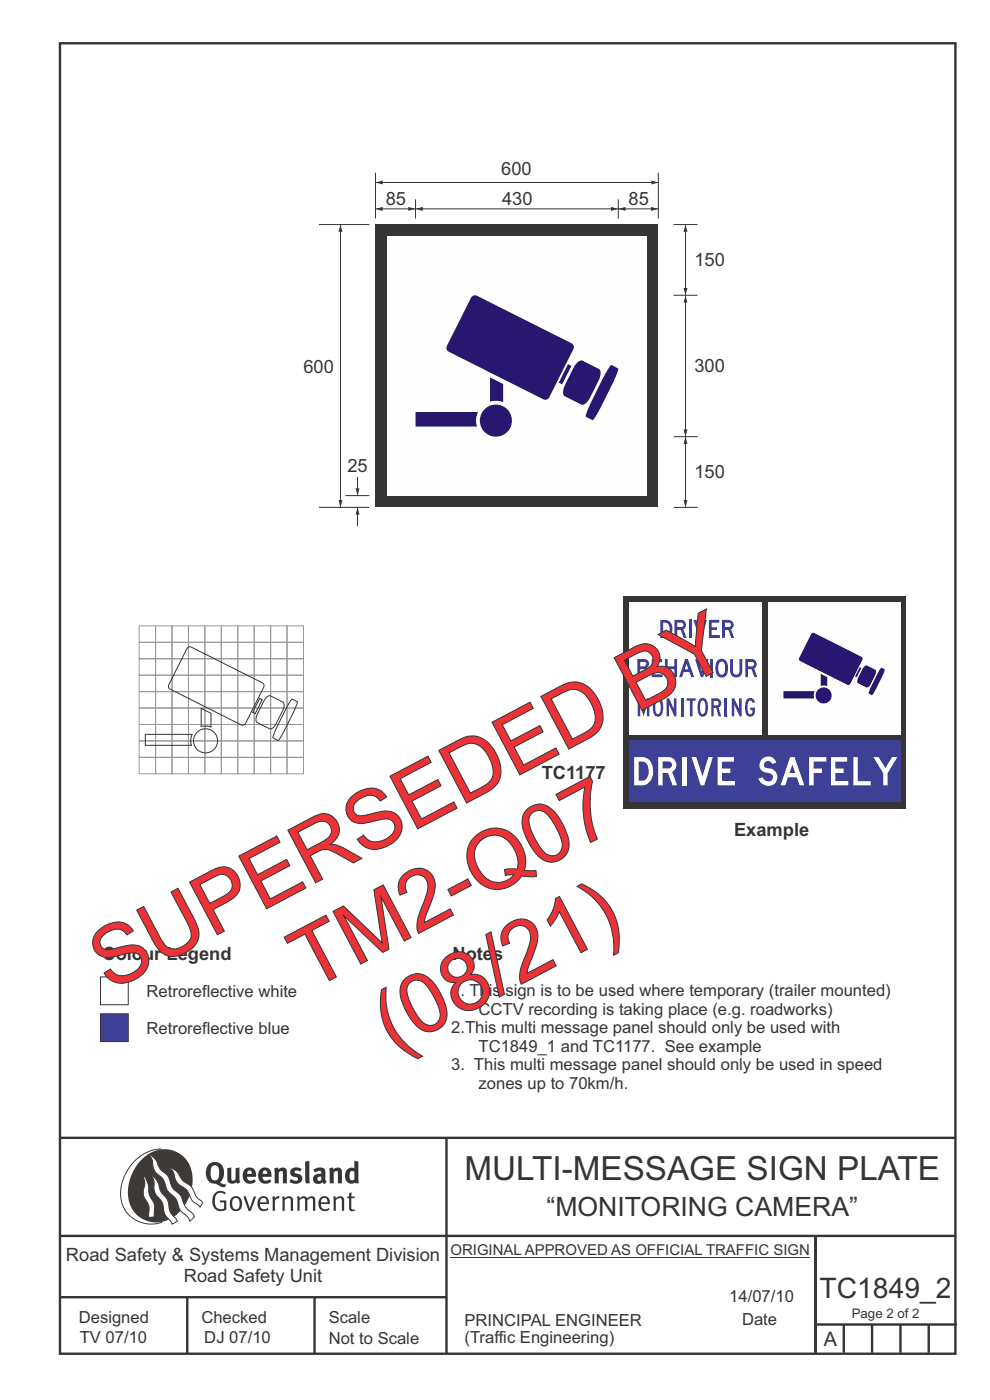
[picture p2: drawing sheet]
<svg xmlns="http://www.w3.org/2000/svg" width="210mm" height="297mm" viewBox="0 0 210 297" stroke-linecap="round" stroke-linejoin="round" font-family="sans-serif">
<g fill="none" stroke="#373435" stroke-width=".51">
<path d="M12.7 9.2h190v278h-190zM12.7 241.4h190M94.7 241.4v45.8M12.7 275.2h82M12.7 262.2h190.1M39.7 275.2v12M66.7 275.2v12M173 262.1v24.9M173 281h30M179 281v6M185 281v6M191 281v6"/>
<path d="M197 281v6"/>
</g>
<path d="M95.5 266.7h76.3" fill="none" stroke="#373435" stroke-width=".21"/>
<path d="M21.3 207.3h5.9v5.8h-5.9z" fill-rule="evenodd" fill="#fefefe" stroke="#373435" stroke-width=".21"/>
<path d="M21.3 215.1h5.9v5.9h-5.9z" fill-rule="evenodd" fill="#3e4095" stroke="#373435" stroke-width=".21"/>
<path d="M34.2 243.8a9.5 9.5 0 0 0-8.6 10.4 6.5 6.5 0 0 0 8.8 5.1" fill="none" stroke="#3d3a38" stroke-width=".21"/>
<path d="M30.1 245.9a6.1 6.1 0 0 1 7.3-1.6 6.1 6.1 0 0 1 3.4 6.7 8.8 8.8 0 0 1-7.1 8.3 6.1 6.1 0 0 1-6.5-7.5 10.5 10.5 0 0 1 2.9-5.9z" fill-rule="evenodd" fill="#3d3a38"/>
<g fill="#fefefe" stroke="#3d3a38" stroke-width=".21">
<path d="M30.4 249.4l.3 .3 .6 1.2 .4 2.5 1 2 .1 2.7-1.2 .2v-2.5l-1-1.8-.2-.7 .3-2.4z" fill-rule="evenodd"/>
<path d="M36 247.7l.5 .2 .9 .6 1.3 1.8 2 1.5 1 2.1 1.3 1.2-.5 1-1.7-1.4-1.2-2.3-1.9-1.4-.6-.9-.4-1.5z" fill-rule="evenodd"/>
<path d="M31.7 244.9l.3 .2 .9 .8 1.1 2 1.6 1.6 1 2.4 1.6 1.6 1.2 2.6 1.6 1.6 .2 .5-.9 .9-.5-.9-1.6-1.5-1-2.5-1.7-1.6-.9-2.4-1.7-1.7-.4-1-.3-1.5z" fill-rule="evenodd"/>
<path d="M32.2 249.4l.5 .4 .7 .9 .7 2.1 1.5 1.9 .5 2.4 1.5 1.8v.2l-1.1 .6-1.6-2.1-.5-2.6-1.5-1.9-.2-.9v-1.7z" fill-rule="evenodd"/>
</g>
<g fill="#373435">
<path d="M45.6 253.1l.5-.3 .7-.2 .6 .1 .5 .4-.2 .3-.9-.4-.8 .3-.3 .6-.1 1.1 .1 .7 .3 .5 .5 .3h.6l.4-.1v-1.3h-.8l-.1-.4h1.4v1.9l-.7 .3h-.8l-.6-.2-.5-.5-.3-.7-.1-1 .2-.8z" fill-rule="evenodd"/>
<path d="M49.5 254.3l.7-.1 .5 .4 .1 1.3-.2 .4-.3 .2h-.5l-.4-.4-.1-1zM49.2 254.1l-.5 1.1 .3 1.1 .7 .6 1-.1 .4-.4 .2-.6v-.7l-.2-.7-.3-.4-.5-.2h-.6z" fill-rule="evenodd"/>
<path d="M51.6 253.9l.5-.1 .9 2.6 .8-2.6h.5l-1.1 3.1h-.5z" fill-rule="evenodd"/>
<path d="M55.4 254.3l.4-.2 .4 .1 .3 .3v.6h-1.3zM55.1 254.1l-.5 .9v.8l.3 .6 .4 .4 .5 .1 1.1-.3h.1l-.2-.4-.6 .3-.7-.1-.2-.3-.1-.5v-.2h1.8l-.2-1.2-.8-.4h-.5z" fill-rule="evenodd"/>
<path d="M57.7 253.9l.5-.1 .1 .4 .5-.4h.5l-.2 .5h-.4l-.3 .4-.1 2.2h-.5z" fill-rule="evenodd"/>
<path d="M59.8 253.9l.5-.1a.24 .24 0 0 0 .1 .4 .24 .24 0 0 0 .3-.3l.8-.1 .6 .4 .1 2.7h-.5v-2.4l-.2-.2-.3-.1-.8 .4v2.3h-.5z" fill-rule="evenodd"/>
<path d="M63 253.9l.5-.1a.24 .24 0 0 0 .1 .3 .24 .24 0 0 0 .3-.2l.6-.1 .5 .2a.23 .23 0 0 0 .2 .2 .23 .23 0 0 0 .2-.2l.8-.2 .6 .4 .1 2.7h-.5v-2.4l-.1-.2-.3-.1-.8 .4v2.3h-.5v-2.4l-.1-.2-.3-.1-.8 .4v2.3h-.4z" fill-rule="evenodd"/>
<path d="M68.4 254.3l.4-.2 .4 .2 .3 .8h-1.4zM68 254.1l-.4 .9v.8l.2 .6 .4 .4 .5 .1 1-.2 .2-.1-.2-.4-.6 .3-.7-.1-.3-.4v-.6h1.9l-.2-1.1-.4-.4-.5-.1h-.5z" fill-rule="evenodd"/>
<path d="M70.7 253.9l.4-.1a.24 .24 0 0 0 .2 .4 .24 .24 0 0 0 .3-.3l.8-.1 .5 .4 .1 2.7h-.5v-2.4l-.1-.2-.3-.1-.9 .4v2.3h-.4z" fill-rule="evenodd"/>
<path d="M74.1 253.1l.5-.1-.1 .8h.8l-.2 .4h-.6v2.2l.2 .2 .5-.1 .1 .3-.3 .1h-.6l-.3-.4-.1-2.3h-.4v-.4h.4z" fill-rule="evenodd"/>
<path d="M45 247.4l.4-.2h.4l.6 .6v1.8l-.2 .5-.3 .3-.7-.1-.4-.5-.1-1.5zM44.3 247l-.4 .6-.2 .9v1l.4 .8 .6 .6 1.1 .2 1.5 .8 .5-.1 .2-.6h-.6l-.8-.4 .7-.9 .2-1.5a1.91 1.91 0 0 0-1.1-1.7 1.91 1.91 0 0 0-2.1 .3z" fill-rule="evenodd"/>
<path d="M48.2 247.8l.9-.1v2.4l.1 .3 .3 .1 .5-.3v-2.4l.8-.1v2.6l.2 .5-.7 .3a.39 .39 0 0 0-.7 0l-.8-.1-.5-.4z" fill-rule="evenodd"/>
<path d="M52.6 248.4l.3-.1 .3 .1 .2 .6h-1zM51.9 248.1l-.3 .4-.1 .8 .1 .7 .3 .7 .5 .3 .6 .1 .7-.1 .6-.3-.4-.5-.4 .2-.5 .1-.4-.2-.2-.4v-.2h1.9l-.1-1.1-.3-.6-1-.3-.5 .1z" fill-rule="evenodd"/>
<path d="M55.9 248.4l.3-.1 .3 .1 .2 .6h-1zM55.2 248.1l-.3 .5-.1 .8 .1 .7 .3 .6 .5 .3 .6 .1 .7-.1 .6-.3-.4-.5-.5 .2h-.6l-.4-.5v-.2h1.9l-.1-1-.3-.7-.5-.2-.5-.1-.5 .1z" fill-rule="evenodd"/>
<path d="M58.1 247.9l.8-.2 .1 .4 1-.4 .7 .3 .2 .5v2.5h-.9v-2.2l-.2-.4-.7 .3v2.3h-.8z" fill-rule="evenodd"/>
<path d="M61.8 248l.9-.3 1.3 .3-.3 .5-.8-.2-.4 .3 .1 .2 1 .4 .4 .4 .1 .8-.5 .5-1 .2-1.2-.3 .3-.7 1.1 .4 .2-.1 .2-.2-.1-.4-1-.2-.4-.3-.2-.7z" fill-rule="evenodd"/>
<path d="M67.4 249.7l.8-.1-.1 .7-.3 .2h-.3l-.2-.4zM66.5 248.1l.3 .7 .8-.4 .5 .2a.35 .35 0 0 1 0 .4 .35 .35 0 0 1-.5 0l-1 .4-.2 1 .2 .4 .3 .2 1.1 .1a.49 .49 0 0 1 .9 .1l.4-.5-.3-.4v-1.8l-.2-.5-.4-.3h-.6z" fill-rule="evenodd"/>
<path d="M69.8 247.9l.8-.2 .1 .4 1-.4 .7 .3 .1 .5v2.5h-.8v-2.3l-.3-.3-.6 .3v2.3h-.9z" fill-rule="evenodd"/>
<path d="M74.4 248.5l.4-.1 .4 .2v1.6l-.4 .2-.4-.1-.2-.3v-1zM75.2 246.3v1.3a.19 .19 0 0 1-.1 .3 .19 .19 0 0 1-.3-.2l-.8 .1-.5 .6-.3 .9 .1 1 .3 .5 .6 .3h.6l.5-.3 .1 .2h.7l-.1-4.6z" fill-rule="evenodd"/>
<path d="M64.7 246.5l.9-.2 .1 4.7h-.8l-.1-.3z" fill-rule="evenodd"/>
</g>
<path d="M145.4 62.6v30" fill="none" stroke="#373435" stroke-width=".21"/>
<g fill="#373435">
<path d="M145.4 62.6l.4 1.6h-.8z"/>
<path d="M145 91.1h.8l-.4 1.5z"/>
</g>
<path d="M145.4 92.6v15" fill="none" stroke="#373435" stroke-width=".21"/>
<g fill="#373435">
<path d="M145 106.1h.8l-.4 1.5z"/>
<path d="M145.4 92.6l.4 1.6h-.8z"/>
</g>
<path d="M79.6 38.7h60.1" fill="none" stroke="#373435" stroke-width=".21"/>
<g fill="#373435">
<path d="M138.2 38.3l1.5 .4-1.5 .4z"/>
<path d="M79.6 38.7l1.6-.4v.8z"/>
</g>
<path d="M88.1 44.3h43.1" fill="none" stroke="#373435" stroke-width=".21"/>
<g fill="#373435">
<path d="M129.6 43.9l1.6 .4-1.6 .4z"/>
<path d="M88.1 44.3l1.6-.4v.8z"/>
<path d="M79.6 47.6h60v60h-60z" fill-rule="evenodd"/>
</g>
<path d="M82.1 50.1h55v55h-55z" fill-rule="evenodd" fill="#fefefe"/>
<path d="M79.6 36.6v9.7M139.6 36.6v9.7M142.9 47.6h5.1M145.4 47.6v15M142.9 92.6h5.1M142.9 107.6h5.1" fill="none" stroke="#373435" stroke-width=".21"/>
<g fill="#373435">
<path d="M145 61.1h.8l-.4 1.5z"/>
<path d="M145.4 47.6l.4 1.6h-.8z"/>
</g>
<path d="M75.8 101.2v3.9" fill="none" stroke="#373435" stroke-width=".21"/>
<path d="M75.4 103.6h.9l-.5 1.5z" fill="#373435"/>
<path d="M75.8 107.6v4" fill="none" stroke="#373435" stroke-width=".21"/>
<path d="M75.8 107.6l.5 1.6h-.9z" fill="#373435"/>
<path d="M67.7 47.6h10.7M72.2 47.6v60M67.7 107.6h10.7M73.3 105.1h5.1" fill="none" stroke="#373435" stroke-width=".21"/>
<g fill="#373435">
<path d="M71.8 106.1h.8l-.4 1.5z"/>
<path d="M72.2 47.6l.4 1.6h-.8z"/>
</g>
<path d="M142.9 62.6h5.1" fill="none" stroke="#373435" stroke-width=".21"/>
<g fill="#28166f">
<path d="M103.9 80.1l2.8 1.4v3.8l-1.4-.3-1.4 .2z" fill-rule="evenodd"/>
<path d="M88.1 87.4h13.3l-.4 1.5 .2 1.6h-13z" fill-rule="evenodd"/>
<path d="M100.1 62.9l.4-.2h.6l20.4 10.3 .2 .5v.5l-5.5 10.6-.4 .2-.5-.1-20.4-10.3-.2-.5 .1-.5z" fill-rule="evenodd"/>
<path d="M122.4 77l.5-.4 .6-.1 3.6 1.8 .3 .6-.3 1.5-1.9 4-.8 1.1-.8 .4-3.8-1.8-.3-.6v-.8l.3-1 2-3.9z" fill-rule="evenodd"/>
<path d="M129.6 77.5l.1-.1 1.4 .8-.1 .7-1 2.3-2.6 5.2-1.1 2-.6 .7-1.5-.7 .2-.6 .8-2.1 2.6-5.2z" fill-rule="evenodd"/>
<path d="M120.5 77.2l.7 .4-2 3.9-.7-.3z" fill-rule="evenodd"/>
<circle cx="105.2" cy="89.2" r="3.4"/>
</g>
<path d="M88.1 42.3v4M131.2 42.3v4M131.2 44.3h8.4" fill="none" stroke="#373435" stroke-width=".21"/>
<g fill="#373435">
<path d="M131.2 44.3l1.5-.4v.8z"/>
<path d="M138.1 43.9l1.5 .4-1.5 .4z"/>
</g>
<path d="M79.6 44.3h8.5" fill="none" stroke="#373435" stroke-width=".21"/>
<g fill="#373435">
<path d="M79.6 44.3l1.6-.4v.8z"/>
<path d="M86.6 43.9l1.5 .4-1.5 .4z"/>
<path d="M132.2 126.4h60v45h-60z" fill-rule="evenodd"/>
<path d="M161.6 126.4h1.3v30h-1.3z" fill-rule="evenodd"/>
</g>
<g fill="#fefefe">
<path d="M162.9 127.7h28.1v28.1h-28.1z" fill-rule="evenodd"/>
<path d="M133.5 127.7h28.1v28.1h-28.1z" fill-rule="evenodd"/>
</g>
<g fill="#3e4095">
<path d="M135.3 148.1h.5l.7 2.1 .7-2.1h.6v3.9h-.6v-2.2l-.7 2.2-.7-2.2v2.2h-.5z"/>
<path d="M141.4 148.1h.5l1 2.3v-2.3h.6v3.9h-.4l-1.2-2.5v2.5h-.5z"/>
<path d="M144.5 148.1h.5v3.9h-.5z"/>
<path d="M145.7 148.1h1.9v.5h-.7v3.4h-.6v-3.4h-.6z"/>
<path d="M153.7 148.1h.5v3.9h-.5z"/>
<path d="M155.2 148.1h.5l1.1 2.3v-2.3h.5v3.9h-.4l-1.2-2.5v2.5h-.5z"/>
<path d="M158.6 148.2a1 1 0 0 1 1.5 .9h-.5l-.1-.2a.44 .44 0 0 0-.6-.2l-.3 .7v.8a1.03 1.03 0 0 0 .5 1.3l.3-.1 .2-.3v-.4h-.5v-.6h1v.8a1.04 1.04 0 0 1-1 1.2 1.04 1.04 0 0 1-1-1.3 3.2 3.2 0 0 1 .5-2.6z"/>
<path d="M146.1 131.5h.6v3.8h-.6z"/>
<path d="M147.1 131.5h.6l.9 2.6 .8-2.6h.6l-1.2 3.8h-.5z"/>
<path d="M150.4 131.5h2.2v.6h-1.6v1h1.1v.6h-1.1v1h1.7v.6h-2.3z"/>
<path d="M138.2 139.8h2.2v.6h-1.6v1h1.2v.6h-1.2v1.1h1.8v.6h-2.4z"/>
<path d="M141 139.8h.6v1.5h1.4v-1.5h.6v3.9h-.6v-1.7h-1.4v1.7h-.6z"/>
<path d="M147.4 139.8h.7l.8 2.6 .8-2.6h.6l-1.2 3.9h-.4z"/>
<path d="M150.7 139.8h.6v3.9h-.6z"/>
<path d="M154.9 139.8h.6v2.7a.69 .69 0 0 0 .7 .6 .69 .69 0 0 0 .7-.6v-2.7h.6v2.6a1.29 1.29 0 0 1-1.3 1.3 1.29 1.29 0 0 1-1.3-1.2z"/>
<path d="M139 148.3a3.4 3.4 0 0 0 0 3.5 .98 .98 0 0 0 1.6-.6 3.1 3.1 0 0 0-.5-3 1 1 0 0 0-1.1 .1zM139.4 148.7l.2-.1a.8 .8 0 0 1 .5 .9v.6a1.29 1.29 0 0 1-.5 1.4 1.65 1.65 0 0 1-.6-2z"/>
<path d="M148.5 148.3a3.4 3.4 0 0 0-.1 3.5 .98 .98 0 0 0 1.6-.6 3.1 3.1 0 0 0-.4-3 1 1 0 0 0-1.1 .1zM148.9 148.7l.2-.1a.8 .8 0 0 1 .5 .9v.6a1.29 1.29 0 0 1-.5 1.4 1.65 1.65 0 0 1-.6-2z"/>
<path d="M150.9 148.1v3.9h.5v-1.8h.5l.5 1.8h.6l-.6-1.9a1.07 1.07 0 0 0 .6-1.1 1.07 1.07 0 0 0-.8-.9zM151.4 148.7h.9l.1 .5-.2 .4h-.8z"/>
<path d="M140.1 131.5v3.8a2.02 2.02 0 0 0 2.2-.6 2.18 2.18 0 0 0-.8-3.2zM140.7 132.1a1.33 1.33 0 0 1 1.3 .7 1.33 1.33 0 0 1-.1 1.5 1.01 1.01 0 0 1-1.2 .4z"/>
<path d="M143.7 132.1h.8a.47 .47 0 0 1 .5 .5 .47 .47 0 0 1-.5 .4h-.8zM143.1 131.5v3.8h.6v-1.6h.7l.6 1.6h.6l-.6-1.8a1.08 1.08 0 0 0 .5-1.2 1.08 1.08 0 0 0-1-.8z"/>
<path d="M153.8 132.1h.8a.47 .47 0 0 1 .5 .5 .47 .47 0 0 1-.5 .4h-.8zM153.2 131.5v3.8h.6v-1.6h.7l.6 1.6h.6l-.6-1.8a1.08 1.08 0 0 0 .5-1.2 1.08 1.08 0 0 0-1-.8z"/>
<path d="M135.2 139.8v3.9h1.5a1.05 1.05 0 0 0 1.1-.9 1.05 1.05 0 0 0-.7-1.1 .97 .97 0 0 0 .6-1.1 .97 .97 0 0 0-1-.8zM135.8 140.4h.9a.47 .47 0 0 1 .4 .6 .47 .47 0 0 1-.5 .4h-.8zM135.8 142h.8a.55 .55 0 0 1 .6 .4 .55 .55 0 0 1-.4 .6h-1z"/>
<path d="M145.3 139.8h.6l1.3 3.9h-.6l-.4-1.1h-1.2l-.3 1.1h-.7zM145.6 140.8l-.4 1.2h.8z"/>
<path d="M152.3 140a2.66 2.66 0 0 0 .2 3.6 1.35 1.35 0 0 0 1.9-1.5 1.89 1.89 0 0 0-1.3-2.4zM152.7 140.5a.71 .71 0 0 1 .8 0 .71 .71 0 0 1 .3 .7v.5a.94 .94 0 0 1-1 1.4 2.24 2.24 0 0 1-.1-2.6z"/>
<path d="M158.7 140.4h.8a.47 .47 0 0 1 .5 .5 .47 .47 0 0 1-.5 .5h-.8zM158.1 139.8v3.9h.6v-1.7h.7l.6 1.7h.7l-.7-1.9a1.08 1.08 0 0 0 .5-1.1 1.08 1.08 0 0 0-1-.9z"/>
</g>
<g fill="#28166f">
<path d="M174.1 142.9l1.4 .7v2l-.7-.2-.7 .1z" fill-rule="evenodd"/>
<path d="M166.2 146.6h6.6l-.2 .8 .1 .8h-6.5z" fill-rule="evenodd"/>
<path d="M172.2 134.4l.5-.1 10.2 5.1v.5l-2.7 5.3-.5 .1-10.1-5.2-.1-.5z" fill-rule="evenodd"/>
<path d="M183.3 141.4l.6-.2 1.8 .9 .1 .3-.1 .7-1 2-.4 .5-.4 .3-1.9-1-.2-.2 .2-.9z" fill-rule="evenodd"/>
<path d="M186.9 141.7l.8 .3-.1 .4-1.8 3.7-.8 1.4-.8-.4 .1-.3 1.7-3.6z" fill-rule="evenodd"/>
<path d="M182.4 141.5l.3 .2-1 2-.3-.2z" fill-rule="evenodd"/>
<circle cx="174.7" cy="147.5" r="1.7"/>
</g>
<path d="M133.5 157h57.5v13.2h-57.5z" fill-rule="evenodd" fill="#3e4095"/>
<g fill="#fefefe">
<path d="M144.7 160.6h1v6h-1z"/>
<path d="M146.7 160.6h1l1.3 4.1 1.3-4.1h.9l-1.8 6h-.8z"/>
<path d="M152.3 160.6h3.4v1h-2.5v1.4h1.7v1h-1.7v1.7h2.7v.9h-3.6z"/>
<path d="M161.7 161a1.78 1.78 0 0 1 3 .8l-.9 .3a.84 .84 0 0 0-1.3-.6 .84 .84 0 0 0 0 1.4 2.04 2.04 0 0 1 2.3 2.7 2.11 2.11 0 0 1-2.1 1.1 2.11 2.11 0 0 1-1.9-1.5l1-.3a1.09 1.09 0 0 0 1.2 .9 1.09 1.09 0 0 0 .9-1.2l-.2-.4-.5-.2a1.77 1.77 0 0 1-2-2.4z"/>
<path d="M171.6 160.6h3.7v.9h-2.7v1.5h1.7v1h-1.7v2.6h-1z"/>
<path d="M176.3 160.6h3.4v1h-2.5v1.4h1.7v1h-1.7v1.7h2.7v.9h-3.6z"/>
<path d="M181 160.6h1v5.1h2.7v.9h-3.7z"/>
<path d="M185.3 160.6h1.1l1.4 2.3 1.4-2.3h1.1l-2 3.4v2.6h-.9v-2.6z"/>
<path d="M134.5 160.6v6a3.9 3.9 0 0 0 2.9-.3 3.5 3.5 0 0 0-.4-5.5zM135.5 161.5a1.92 1.92 0 0 1 2.1 2.5 1.68 1.68 0 0 1-2.1 1.6z"/>
<path d="M140.5 161.5h1.3a.74 .74 0 0 1 .8 .8 .74 .74 0 0 1-.8 .7h-1.3zM139.6 160.6v6h.9v-2.6h1.2l1 2.6h1l-1.1-2.8a1.68 1.68 0 0 0 .8-1.9 1.68 1.68 0 0 0-1.5-1.3z"/>
<path d="M167.6 160.6h.9l2.1 6h-1l-.6-1.7h-1.9l-.5 1.7h-1zM168.1 162.2l-.6 1.8h1.2z"/>
</g>
<g fill="none" stroke="#96989a" stroke-width=".21">
<path d="M29.5 132.8h3.5v3.5h-3.5zM29.5 136.3h3.5v3.4h-3.5zM29.5 139.7h3.5v3.5h-3.5zM33 132.8h3.5v3.5h-3.5zM33 136.3h3.5v3.4h-3.5zM33 139.7h3.5v3.5h-3.5zM36.5 132.8h3.5v3.5h-3.5zM36.5 136.3h3.5v3.4h-3.5zM36.5 139.7h3.5v3.5h-3.5zM40 132.8h3.5v3.5h-3.5zM40 136.3h3.5v3.4h-3.5zM40 139.7h3.5v3.5h-3.5z"/>
<path d="M43.5 132.8h3.4v3.5h-3.4zM43.5 136.3h3.4v3.4h-3.4zM43.5 139.7h3.4v3.5h-3.4zM46.9 132.8h3.5v3.5h-3.5zM46.9 136.3h3.5v3.4h-3.5zM46.9 139.7h3.5v3.5h-3.5zM50.4 132.8h3.5v3.5h-3.5zM50.4 136.3h3.5v3.4h-3.5zM50.4 139.7h3.5v3.5h-3.5zM53.9 132.8h3.5v3.5h-3.5zM53.9 136.3h3.5v3.4h-3.5zM53.9 139.7h3.5v3.5h-3.5z"/>
<path d="M57.4 132.8h3.5v3.5h-3.5zM57.4 136.3h3.5v3.4h-3.5zM57.4 139.7h3.5v3.5h-3.5zM60.9 132.8h3.5v3.5h-3.5zM60.9 136.3h3.5v3.4h-3.5zM60.9 139.7h3.5v3.5h-3.5zM29.5 143.2h3.5v3.5h-3.5zM29.5 146.7h3.5v3.5h-3.5zM29.5 150.2h3.5v3.5h-3.5zM29.5 153.7h3.5v3.5h-3.5zM29.5 157.2h3.5v3.5h-3.5zM33 143.2h3.5v3.5h-3.5z"/>
<path d="M33 146.7h3.5v3.5h-3.5zM33 150.2h3.5v3.5h-3.5zM33 153.7h3.5v3.5h-3.5zM33 157.2h3.5v3.5h-3.5zM36.5 143.2h3.5v3.5h-3.5zM36.5 146.7h3.5v3.5h-3.5zM36.5 150.2h3.5v3.5h-3.5zM36.5 153.7h3.5v3.5h-3.5zM36.5 157.2h3.5v3.5h-3.5zM40 143.2h3.5v3.5h-3.5zM40 146.7h3.5v3.5h-3.5zM40 150.2h3.5v3.5h-3.5z"/>
<path d="M40 153.7h3.5v3.5h-3.5zM40 157.2h3.5v3.5h-3.5zM43.5 143.2h3.4v3.5h-3.4zM43.5 146.7h3.4v3.5h-3.4zM43.5 150.2h3.4v3.5h-3.4zM43.5 153.7h3.4v3.5h-3.4zM43.5 157.2h3.4v3.5h-3.4zM46.9 143.2h3.5v3.5h-3.5zM46.9 146.7h3.5v3.5h-3.5zM46.9 150.2h3.5v3.5h-3.5zM46.9 153.7h3.5v3.5h-3.5zM46.9 157.2h3.5v3.5h-3.5z"/>
<path d="M50.4 143.2h3.5v3.5h-3.5zM50.4 146.7h3.5v3.5h-3.5zM50.4 150.2h3.5v3.5h-3.5zM50.4 153.7h3.5v3.5h-3.5zM50.4 157.2h3.5v3.5h-3.5zM53.9 143.2h3.5v3.5h-3.5zM53.9 146.7h3.5v3.5h-3.5zM53.9 150.2h3.5v3.5h-3.5zM53.9 153.7h3.5v3.5h-3.5zM53.9 157.2h3.5v3.5h-3.5zM57.4 143.2h3.5v3.5h-3.5zM57.4 146.7h3.5v3.5h-3.5z"/>
<path d="M57.4 150.2h3.5v3.5h-3.5zM57.4 153.7h3.5v3.5h-3.5zM57.4 157.2h3.5v3.5h-3.5zM60.9 143.2h3.5v3.5h-3.5zM60.9 146.7h3.5v3.5h-3.5zM60.9 150.2h3.5v3.5h-3.5zM60.9 153.7h3.5v3.5h-3.5zM60.9 157.2h3.5v3.5h-3.5zM29.5 160.7h3.5v3.5h-3.5zM33 160.7h3.5v3.5h-3.5zM36.5 160.7h3.5v3.5h-3.5zM40 160.7h3.5v3.5h-3.5z"/>
<path d="M43.5 160.7h3.4v3.5h-3.4zM46.9 160.7h3.5v3.5h-3.5zM50.4 160.7h3.5v3.5h-3.5zM53.9 160.7h3.5v3.5h-3.5zM57.4 160.7h3.5v3.5h-3.5zM60.9 160.7h3.5v3.5h-3.5z"/>
</g>
<g fill="none" stroke="#373435" stroke-width=".21">
<path d="M39.8 137.4l.3-.2 .5 .1 15.2 7.7 .2 .4v.4l-4.1 7.9-.3 .1h-.4l-15.3-7.8-.2-.3 .1-.4zM30.8 155.8h10l-.3 1.1 .1 1.2h-9.8zM42.7 150.3l2.1 1v2.9l-1.1-.2-1 .1zM55.1 148.2l.5 .2-1.5 3-.5-.3zM56.5 147.9l.5-.3h.3l2.7 1.4 .3 .4-.2 1.2-1.5 2.9-.6 .8-.6 .3-2.8-1.3-.3-.5 .3-1.3 1.4-2.9zM61.9 148.4l1.2 .5-.1 .5-2.7 5.6-1.3 2.1-1.1-.6 .1-.4 2.5-5.5z"/>
<circle cx="43.6" cy="157.2" r="2.55"/>
</g>
<g font-size="17.6" fill="#ed3237">
<text x="23.3" y="210.4" transform="rotate(-28 23.3 210.4)">SUPERSEDED BY</text>
<text x="65.8" y="210.2" transform="rotate(-28 65.8 210.2)">TM2-Q07</text>
<text x="83.3" y="223.2" transform="rotate(-28 83.3 223.2)">(08/21)</text>
</g>
<text font-size="7.1" fill="#373435" x="98.5" y="250.2">MULTI-MESSAGE SIGN PLATE</text>
<text font-size="6" fill="#373435" x="173.8" y="275.4">TC1849_2</text>
<text font-size="5.6" fill="#373435" x="115.9" y="258">“MONITORING CAMERA”</text>
<text font-size="4.2" fill="#373435" x="174.7" y="285.6">A</text>
<g font-size="3.9" fill="#373435">
<text x="106.3" y="37.2">600</text>
<text x="81.8" y="43.6">85</text>
<text x="106.5" y="43.6">430</text>
<text x="133.3" y="43.6">85</text>
<text x="147.3" y="56.5">150</text>
<text x="64.4" y="79">600</text>
<text x="147.3" y="79">300</text>
<text x="73.7" y="100.2">25</text>
<text x="147.3" y="101.5">150</text>
<text x="114.9" y="165.3">TC1177</text>
<text x="155.7" y="177.4">Example</text>
<text x="21.7" y="203.6">Colour Legend</text>
<text x="96" y="203.6">Notes</text>
<text x="14" y="267.6">Road Safety &amp; Systems Management Division</text>
<text x="39" y="271.9">Road Safety Unit</text>
</g>
<g font-size="3.5" fill="#373435">
<text x="31.1" y="211.5">Retroreflective white</text>
<text x="95.7" y="211.3">1. This sign is to be used where temporary (trailer mounted)</text>
<text x="101.5" y="215.2">CCTV recording is taking place (e.g. roadworks)</text>
<text x="31.1" y="219.3">Retroreflective blue</text>
<text x="95.7" y="219.2">2.This multi message panel should only be used with</text>
<text x="95.7" y="227.1">3. This multi message panel should only be used in speed</text>
<text x="101.5" y="223.1">TC1849_1 and TC1177. See example</text>
<text x="101.5" y="231">zones up to 70km/h.</text>
<text x="16.7" y="280.6">Designed</text>
<text x="42.7" y="280.6">Checked</text>
<text x="69.7" y="280.6">Scale</text>
<text x="98.5" y="281.3">PRINCIPAL ENGINEER</text>
<text x="154.7" y="276.2">14/07/10</text>
<text x="157.4" y="281.2">Date</text>
<text x="16.9" y="284.8">TV 07/10</text>
<text x="43.3" y="284.9">DJ 07/10</text>
<text x="69.7" y="285.2">Not to Scale</text>
<text x="98.5" y="284.8">(Traffic Engineering)</text>
</g>
<text font-size="3.2" fill="#373435" x="95.5" y="266.3">ORIGINAL APPROVED AS OFFICIAL TRAFFIC SIGN</text>
<text font-size="2.8" fill="#373435" x="180.7" y="279.6">Page 2 of 2</text>
</svg>
